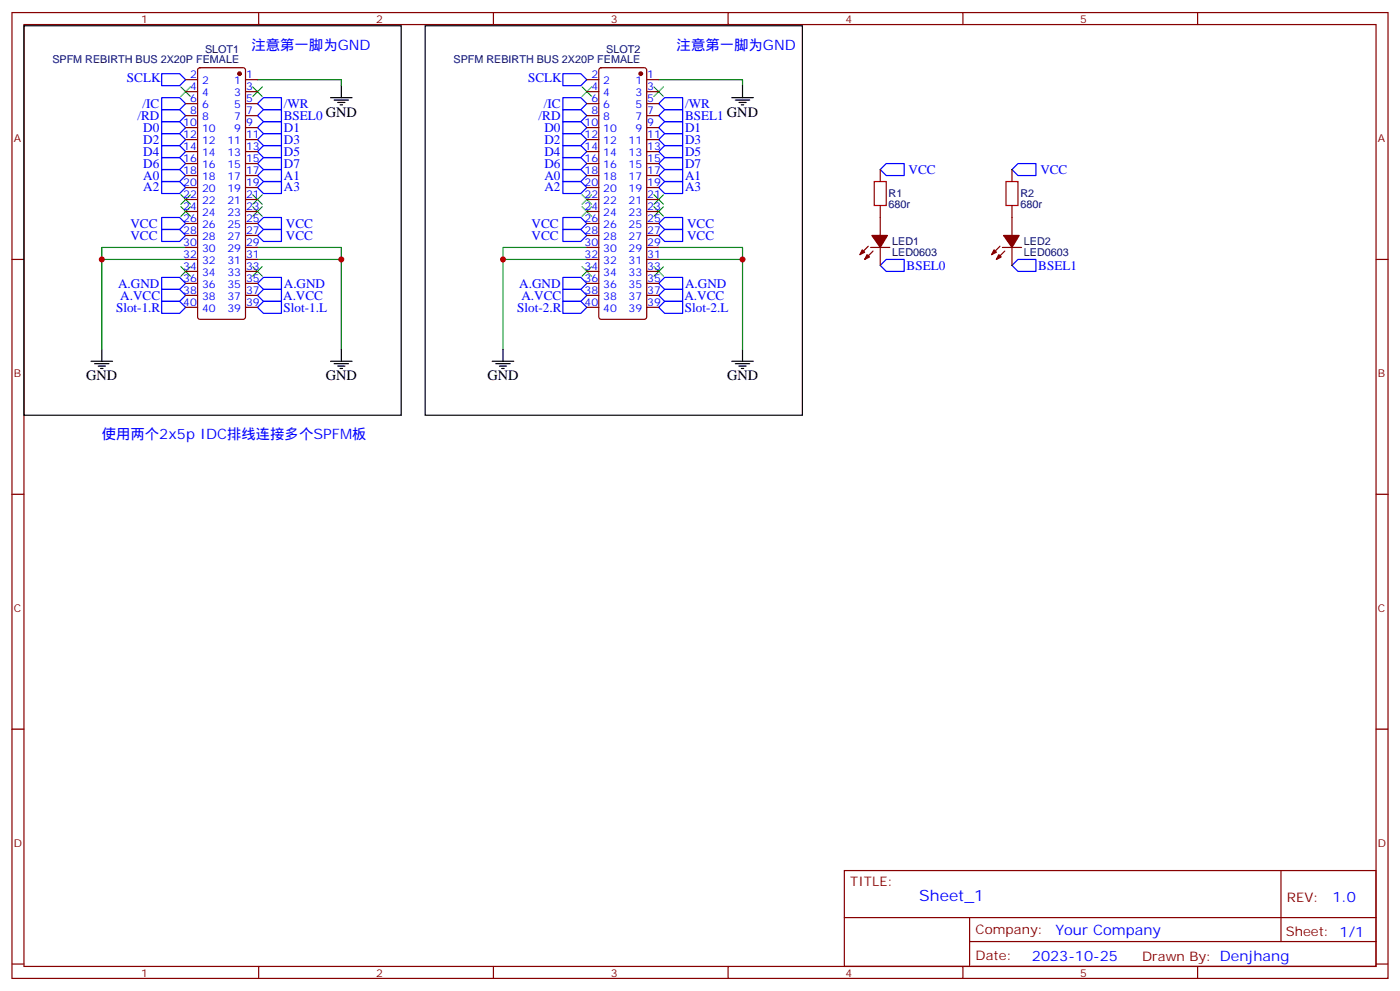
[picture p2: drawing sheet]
<svg xmlns="http://www.w3.org/2000/svg" width="412mm" height="292mm" viewBox="0 0 412 292" stroke-linecap="round" stroke-linejoin="round" font-family="sans-serif">
<g fill="none" stroke="#870000" stroke-width=".35">
<path d="M3.5 3.7h405.4v284.3h-405.4zM7.1 7.2h398.2v277.3h-398.2zM76.2 3.7v3.5M145.3 3.7v3.5M214.5 3.7v3.5M283.6 3.7v3.5M352.8 3.7v3.5M54.7 23.5h3.5M54.7 27h3.5M54.7 30.5h3.5M54.7 34h3.5M54.7 37.6h3.5"/>
<path d="M58.4 20.1l.5-.2h12.7l.5 .2 .2 .5v72.7l-.2 .5-.5 .2h-12.7l-.5-.2-.2-.5v-72.7zM72.3 23.5h3.5M72.3 27h3.5M72.3 30.5h3.5M72.3 34h3.5M72.3 37.6h3.5M172.9 23.5h3.5M172.9 27h3.5M172.9 30.5h3.5M172.9 34h3.5M172.9 37.6h3.5M176.6 20.1l.5-.2h12.7l.5 .2 .2 .5v72.7l-.2 .5-.5 .2h-12.7l-.5-.2-.2-.5v-72.7z"/>
<path d="M190.5 23.5h3.5M190.5 27h3.5M190.5 30.5h3.5M190.5 34h3.5M190.5 37.6h3.5M54.7 41.1h3.5M54.7 44.6h3.5M54.7 48.2h3.5M54.7 51.7h3.5M54.7 55.2h3.5M54.7 58.7h3.5M72.3 41.1h3.5"/>
<path d="M72.3 44.6h3.5M72.3 48.2h3.5M72.3 51.7h3.5M72.3 55.2h3.5M72.3 58.7h3.5M172.9 41.1h3.5M172.9 44.6h3.5M172.9 48.2h3.5M172.9 51.7h3.5M172.9 55.2h3.5M172.9 58.7h3.5M190.5 41.1h3.5"/>
<path d="M190.5 44.6h3.5M190.5 48.2h3.5M190.5 51.7h3.5M190.5 55.2h3.5M190.5 58.7h3.5M259.3 49.9v3.5M298.1 49.9v3.5M3.5 76.4h3.6M54.7 76.4h3.5M54.7 79.9h3.5M54.7 72.8h3.5M54.7 69.3h3.5"/>
<path d="M54.7 65.8h3.5M54.7 62.3h3.5M72.3 76.4h3.5M72.3 79.9h3.5M72.3 72.8h3.5M72.3 69.3h3.5M72.3 65.8h3.5M72.3 62.3h3.5M172.9 76.4h3.5M172.9 79.9h3.5M172.9 72.8h3.5M172.9 69.3h3.5"/>
<path d="M172.9 65.8h3.5M172.9 62.3h3.5M190.5 76.4h3.5M190.5 79.9h3.5M190.5 72.8h3.5M190.5 69.3h3.5M190.5 65.8h3.5M190.5 62.3h3.5M255.8 72.5l-2.5 2.5M256.5 72.8h5.6M257.2 73.9l-2.5 2.5M259.3 60.5v8.8"/>
<path d="M259.3 72.8v5.3M294.6 72.5l-2.5 2.5M295.3 72.8h5.6M296 73.9l-2.5 2.5M298.1 60.5v8.8M298.1 72.8v5.3M405.3 76.4h3.6M54.7 90.5h3.5M54.7 87h3.5M54.7 83.4h3.5M72.3 90.5h3.5M72.3 87h3.5"/>
<path d="M72.3 83.4h3.5M172.9 90.5h3.5M172.9 87h3.5M172.9 83.4h3.5M190.5 90.5h3.5M190.5 87h3.5M190.5 83.4h3.5M3.5 145.5h3.6M405.3 145.5h3.6M3.5 214.7h3.6M405.3 214.7h3.6M248.7 256.3h156.6v28.2h-156.6z"/>
<path d="M377.3 256.3v20.9M248.7 270.1h156.5M285.6 277.2h119.6M285.6 270.1v14.2M3.5 283.8h3.6M76.2 284.5v3.5M145.3 284.5v3.5M214.5 284.5v3.5M283.6 284.5v3.5M352.8 284.5v3.5M405.3 283.8h3.6"/>
</g>
<g fill="none" stroke="#00f" stroke-width=".35">
<path d="M47.6 28.8h5.3l1.8 1.7-1.8 1.8h-5.3zM47.6 32.3h5.3l1.8 1.7-1.8 1.8h-5.3zM47.6 35.8h5.3l1.8 1.8-1.8 1.7h-5.3zM47.6 39.3h5.3l1.8 1.8-1.8 1.8h-5.3zM47.6 21.7h5.3l1.8 1.8-1.8 1.7h-5.3zM75.8 34l1.8-1.7h5.3v3.5h-5.3zM77.6 28.8h5.3v3.5h-5.3l-1.8-1.8zM77.6 35.8h5.3v3.5h-5.3l-1.8-1.7zM77.6 39.3h5.3v3.6h-5.3l-1.8-1.8zM165.8 39.3h5.3l1.8 1.8-1.8 1.8h-5.3zM165.8 35.8h5.3l1.8 1.8-1.8 1.7h-5.3zM165.8 32.3h5.3l1.8 1.7-1.8 1.8h-5.3z"/>
<path d="M165.8 28.8h5.3l1.8 1.7-1.8 1.8h-5.3zM165.8 21.7h5.3l1.8 1.8-1.8 1.7h-5.3zM194 34l1.8-1.7h5.3v3.5h-5.3zM195.8 39.3h5.3v3.6h-5.3l-1.8-1.8zM195.8 35.8h5.3v3.5h-5.3l-1.8-1.7zM195.8 28.8h5.3v3.5h-5.3l-1.8-1.8zM47.6 42.9h5.3l1.8 1.7-1.8 1.8h-5.3zM47.6 46.4h5.3l1.8 1.8-1.8 1.7h-5.3zM47.6 49.9h5.3l1.8 1.8-1.8 1.7h-5.3zM47.6 53.4h5.3l1.8 1.8-1.8 1.8h-5.3zM77.6 42.9h5.3v3.5h-5.3l-1.8-1.8zM77.6 46.4h5.3v3.5h-5.3l-1.8-1.7z"/>
<path d="M77.6 49.9h5.3v3.5h-5.3l-1.8-1.7zM77.6 53.4h5.3v3.6h-5.3l-1.8-1.8zM165.8 53.4h5.3l1.8 1.8-1.8 1.8h-5.3zM165.8 49.9h5.3l1.8 1.8-1.8 1.7h-5.3zM165.8 46.4h5.3l1.8 1.8-1.8 1.7h-5.3zM165.8 42.9h5.3l1.8 1.7-1.8 1.8h-5.3zM195.8 53.4h5.3v3.6h-5.3l-1.8-1.8zM195.8 49.9h5.3v3.5h-5.3l-1.8-1.7zM195.8 46.4h5.3v3.5h-5.3l-1.8-1.7zM195.8 42.9h5.3v3.5h-5.3l-1.8-1.8zM259.3 49.9l1.8-1.7h5.2v3.5h-5.2zM298.1 49.9l1.8-1.7h5.3v3.5h-5.3z"/>
<path d="M47.6 64h5.3l1.8 1.8-1.8 1.8h-5.3zM47.6 67.6h5.3l1.8 1.7-1.8 1.8h-5.3zM77.6 64h5.3v3.6h-5.3l-1.8-1.8zM77.6 67.6h5.3v3.5h-5.3l-1.8-1.8zM165.8 67.6h5.3l1.8 1.7-1.8 1.8h-5.3zM165.8 64h5.3l1.8 1.8-1.8 1.8h-5.3zM195.8 67.6h5.3v3.5h-5.3l-1.8-1.8zM195.8 64h5.3v3.6h-5.3l-1.8-1.8zM261.1 76.4h5.2v3.5h-5.2l-1.8-1.8zM299.9 76.4h5.3v3.5h-5.3l-1.8-1.8zM47.6 85.2h5.3l1.8 1.8-1.8 1.7h-5.3zM47.6 88.7h5.3l1.8 1.8-1.8 1.8h-5.3z"/>
<path d="M47.6 81.7h5.3l1.8 1.7-1.8 1.8h-5.3zM75.8 87l1.8-1.8h5.3v3.5h-5.3zM75.8 90.5l1.8-1.8h5.3v3.6h-5.3zM77.6 81.7h5.3v3.5h-5.3l-1.8-1.8zM165.8 85.2h5.3l1.8 1.8-1.8 1.7h-5.3zM165.8 88.7h5.3l1.8 1.8-1.8 1.8h-5.3zM165.8 81.7h5.3l1.8 1.7-1.8 1.8h-5.3zM194 87l1.8-1.8h5.3v3.5h-5.3zM194 90.5l1.8-1.8h5.3v3.6h-5.3zM195.8 81.7h5.3v3.5h-5.3l-1.8-1.8z"/>
</g>
<g fill="none" stroke="#3c3" stroke-width=".35">
<path d="M53.3 25.6l2.8 2.8M56.1 25.6l-2.8 2.8M74.4 25.6l2.9 2.8M77.3 25.6l-2.9 2.8M171.4 25.6l2.9 2.8M174.3 25.6l-2.9 2.8M192.6 25.6l2.8 2.8M195.4 25.6l-2.8 2.8M53.3 57.3l2.8 2.8M56.1 57.3l-2.8 2.8M74.4 57.3l2.9 2.8M77.3 57.3l-2.9 2.8"/>
<path d="M171.4 57.3l2.9 2.8M174.3 57.3l-2.9 2.8M192.6 57.3l2.8 2.8M195.4 57.3l-2.8 2.8M53.3 78.5l2.8 2.8M53.3 60.9l2.8 2.8M56.1 78.5l-2.8 2.8M56.1 60.9l-2.8 2.8M74.4 78.5l2.9 2.8M74.4 60.9l2.9 2.8M77.3 78.5l-2.9 2.8M77.3 60.9l-2.9 2.8"/>
<path d="M171.4 60.9l2.9 2.8M171.4 78.5l2.9 2.8M174.3 78.5l-2.9 2.8M174.3 60.9l-2.9 2.8M192.6 60.9l2.8 2.8M192.6 78.5l2.8 2.8M195.4 60.9l-2.8 2.8M195.4 78.5l-2.8 2.8"/>
</g>
<g fill="none" stroke="#000" stroke-width=".35">
<path d="M7.1 7.6h111.1v114.6h-111.1zM125.2 7.6h111.2v114.6h-111.2zM97.4 28.8h6.3M98.4 29.5h4.3M99.5 30.2h2.1M100.2 30.9h.7M100.5 25.2v3.6M215.5 28.8h6.4M216.6 29.5h4.2M217.7 30.2h2.1M218.4 30.9h.7M218.7 25.2v3.6"/>
<path d="M26.8 106.4h6.4M27.9 107.1h4.2M28.9 107.8h2.1M29.6 108.5h.7M30 102.8v3.6M97.4 106.4h6.3M98.4 107.1h4.3M99.5 107.8h2.1M100.2 108.5h.7M100.5 102.8v3.6M145 106.4h6.3M146 107.1h4.3"/>
<path d="M147.1 107.8h2.1M147.8 108.5h.7M148.2 102.8v3.6M215.5 106.4h6.4M216.6 107.1h4.2M217.7 107.8h2.1M218.4 108.5h.7M218.7 102.8v3.6"/>
</g>
<path d="M75.8 23.5h24.7v1.7M194 23.5h24.7v1.7M30 76.4h24.7M54.7 72.8h-24.7v30M75.8 76.4h24.7M75.8 72.8h24.7v30M148.2 76.4h24.7M172.9 72.8h-24.7v30M194 72.8h24.7v30M194 76.4h24.7" fill="none" stroke="#008700" stroke-width=".35"/>
<g fill="#870000" stroke="#870000" stroke-width=".35">
<path d="M256.8 69.3h4.6l-2.1 3.5z"/>
<path d="M254 73.6l.7 .7-1.4 .7z"/>
<path d="M255.4 75l.7 .7-1.4 .7z"/>
<path d="M295.6 69.3h4.6l-2.1 3.5z"/>
<path d="M292.8 73.6l.7 .7-1.4 .7z"/>
<path d="M294.2 75l.7 .7-1.4 .7z"/>
<circle cx="70.6" cy="21.7" r=".53"/>
<circle cx="188.7" cy="21.7" r=".53"/>
</g>
<path d="M257.5 53.4h3.6v7.1h-3.6zM296.3 53.4h3.6v7.1h-3.6z" fill="none" stroke="#a10000" stroke-width=".35"/>
<g fill="#c00">
<circle cx="30" cy="76.4" r=".88"/>
<circle cx="100.5" cy="76.4" r=".88"/>
<circle cx="218.7" cy="76.4" r=".88"/>
<circle cx="148.2" cy="76.4" r=".88"/>
</g>
<text font-size="4.6" fill="#00f" x="270.8" y="265.3">Sheet_1</text>
<g font-size="4.2" fill="#00f">
<text x="74.1" y="14.6">注意第一脚为GND</text>
<text x="199.3" y="14.6">注意第一脚为GND</text>
<text x="30" y="129.3">使用两个2x5p IDC排线连接多个SPFM板</text>
<text x="392.5" y="265.6">1.0</text>
<text x="310.9" y="275.1">Your Company</text>
<text x="304" y="282.9">2023-10-25</text>
</g>
<g font-size="4.2">
<text x="25.4" y="112">GND</text>
<text x="96" y="112">GND</text>
<text x="143.6" y="112">GND</text>
<text x="214.2" y="112">GND</text>
</g>
<g font-size="3.9" fill="#00f">
<text x="37.4" y="24.3">SCLK</text>
<text x="155.6" y="24.3">SCLK</text>
<text x="40.5" y="35.3">/RD</text>
<text x="42" y="31.8">/IC</text>
<text x="83.6" y="35.3">BSEL0 GND</text>
<text x="83.6" y="31.8">/WR</text>
<text x="158.7" y="35.3">/RD</text>
<text x="160.2" y="31.8">/IC</text>
<text x="201.8" y="35.3">BSEL1 GND</text>
<text x="201.8" y="31.8">/WR</text>
<text x="42.2" y="38.8">D0</text>
<text x="83.6" y="38.7">D1</text>
<text x="160.4" y="38.8">D0</text>
<text x="201.8" y="38.7">D1</text>
<text x="42.2" y="42.3">D2</text>
<text x="42.2" y="45.8">D4</text>
<text x="83.6" y="42.3">D3</text>
<text x="83.6" y="45.8">D5</text>
<text x="160.4" y="45.8">D4</text>
<text x="160.4" y="42.3">D2</text>
<text x="201.8" y="45.8">D5</text>
<text x="201.8" y="42.3">D3</text>
<text x="42.2" y="49.3">D6</text>
<text x="42.2" y="52.9">A0</text>
<text x="83.6" y="49.3">D7</text>
<text x="83.6" y="52.8">A1</text>
<text x="160.4" y="52.9">A0</text>
<text x="160.4" y="49.3">D6</text>
<text x="201.8" y="52.8">A1</text>
<text x="201.8" y="49.3">D7</text>
<text x="267.6" y="51.2">VCC</text>
<text x="306.5" y="51.2">VCC</text>
<text x="42.2" y="56.4">A2</text>
<text x="83.6" y="56.4">A3</text>
<text x="160.4" y="56.4">A2</text>
<text x="201.8" y="56.4">A3</text>
<text x="38.4" y="67.1">VCC</text>
<text x="38.4" y="70.6">VCC</text>
<text x="84.2" y="67.1">VCC</text>
<text x="84.2" y="70.6">VCC</text>
<text x="156.6" y="70.6">VCC</text>
<text x="156.6" y="67.1">VCC</text>
<text x="202.4" y="70.6">VCC</text>
<text x="202.4" y="67.1">VCC</text>
<text x="267.1" y="79.4">BSEL0</text>
<text x="305.9" y="79.4">BSEL1</text>
<text x="34.8" y="84.7">A.GND</text>
<text x="35.4" y="88.2">A.VCC</text>
<text x="83.4" y="88.2">A.VCC</text>
<text x="83.6" y="84.7">A.GND</text>
<text x="153" y="84.7">A.GND</text>
<text x="153.6" y="88.2">A.VCC</text>
<text x="201.6" y="88.2">A.VCC</text>
<text x="201.8" y="84.7">A.GND</text>
<text x="34.2" y="91.8">Slot-1.R</text>
<text x="83.6" y="91.8">Slot-1.L</text>
<text x="152.4" y="91.8">Slot-2.R</text>
<text x="201.7" y="91.8">Slot-2.L</text>
</g>
<g font-size="3.9" fill="#800">
<text x="250.5" y="260.9">TITLE:</text>
<text x="379.1" y="265.6">REV:</text>
<text x="287.4" y="275.1">Company:</text>
<text x="378.7" y="275.7">Sheet: 1/1</text>
<text x="287.4" y="282.8">Date:</text>
<text x="336.4" y="282.8">Drawn By: Denjhang</text>
</g>
<g font-size="3.2" fill="#800">
<text x="41.6" y="6.7">1</text>
<text x="110.8" y="6.7">2</text>
<text x="179.9" y="6.7">3</text>
<text x="249.1" y="6.7">4</text>
<text x="318.2" y="6.7">5</text>
<text x="4.1" y="41.8">A</text>
<text x="405.9" y="41.8">A</text>
<text x="4.1" y="110.9">B</text>
<text x="405.9" y="110.9">B</text>
<text x="4.1" y="180.1">C</text>
<text x="405.9" y="180.1">C</text>
<text x="4.1" y="249.2">D</text>
<text x="405.9" y="249.2">D</text>
<text x="41.6" y="287.5">1</text>
<text x="110.8" y="287.5">2</text>
<text x="179.9" y="287.5">3</text>
<text x="249.1" y="287.5">4</text>
<text x="318.2" y="287.5">5</text>
</g>
<g font-size="3.2" fill="#000080">
<text x="60.4" y="15.6">SLOT1</text>
<text x="178.6" y="15.6">SLOT2</text>
<text x="15.4" y="18.7">SPFM REBIRTH BUS 2X20P FEMALE</text>
<text x="133.6" y="18.7">SPFM REBIRTH BUS 2X20P FEMALE</text>
<text x="261.8" y="58.1">R1</text>
<text x="300.6" y="58.1">R2</text>
<text x="261.8" y="61.3">680r</text>
<text x="300.6" y="61.3">680r</text>
<text x="262.8" y="75.4">LED0603</text>
<text x="262.8" y="72.3">LED1</text>
<text x="301.6" y="75.4">LED0603</text>
<text x="301.6" y="72.3">LED2</text>
</g>
<g font-size="3.2" fill="#00f">
<text x="56" y="23.1">2</text>
<text x="72.5" y="23.1">1</text>
<text x="174.2" y="23.1">2</text>
<text x="190.7" y="23.1">1</text>
<text x="56" y="26.6">4</text>
<text x="59.5" y="28.4">4</text>
<text x="59.5" y="24.9">2</text>
<text x="69" y="24.9">1</text>
<text x="69" y="28.4">3</text>
<text x="72.5" y="26.6">3</text>
<text x="174.2" y="26.6">4</text>
<text x="177.7" y="28.4">4</text>
<text x="177.7" y="24.9">2</text>
<text x="187.2" y="24.9">1</text>
<text x="187.2" y="28.4">3</text>
<text x="190.7" y="26.6">3</text>
<text x="56" y="33.7">8</text>
<text x="56" y="30.2">6</text>
<text x="59.5" y="35.5">8</text>
<text x="59.5" y="31.9">6</text>
<text x="69" y="31.9">5</text>
<text x="69" y="35.5">7</text>
<text x="72.5" y="30.2">5</text>
<text x="72.5" y="33.7">7</text>
<text x="174.2" y="33.7">8</text>
<text x="174.2" y="30.2">6</text>
<text x="177.7" y="35.5">8</text>
<text x="177.7" y="31.9">6</text>
<text x="187.2" y="31.9">5</text>
<text x="187.2" y="35.5">7</text>
<text x="190.7" y="30.2">5</text>
<text x="190.7" y="33.7">7</text>
<text x="54" y="40.7">12</text>
<text x="54" y="37.2">10</text>
<text x="59.5" y="39">10</text>
<text x="69" y="39">9</text>
<text x="72.5" y="37.2">9</text>
<text x="72.5" y="40.7">11</text>
<text x="172.2" y="40.7">12</text>
<text x="172.2" y="37.2">10</text>
<text x="177.7" y="39">10</text>
<text x="187.2" y="39">9</text>
<text x="190.7" y="37.2">9</text>
<text x="190.7" y="40.7">11</text>
<text x="54" y="47.8">16</text>
<text x="54" y="44.3">14</text>
<text x="59.5" y="46">14</text>
<text x="59.5" y="42.5">12</text>
<text x="67" y="42.5">11</text>
<text x="67" y="46">13</text>
<text x="72.5" y="44.3">13</text>
<text x="72.5" y="47.8">15</text>
<text x="172.2" y="47.8">16</text>
<text x="172.2" y="44.3">14</text>
<text x="177.7" y="46">14</text>
<text x="177.7" y="42.5">12</text>
<text x="185.2" y="42.5">11</text>
<text x="185.2" y="46">13</text>
<text x="190.7" y="44.3">13</text>
<text x="190.7" y="47.8">15</text>
<text x="54" y="51.3">18</text>
<text x="59.5" y="53.1">18</text>
<text x="59.5" y="49.6">16</text>
<text x="67" y="49.6">15</text>
<text x="67" y="53.1">17</text>
<text x="72.5" y="51.3">17</text>
<text x="172.2" y="51.3">18</text>
<text x="177.7" y="53.1">18</text>
<text x="177.7" y="49.6">16</text>
<text x="185.2" y="49.6">15</text>
<text x="185.2" y="53.1">17</text>
<text x="190.7" y="51.3">17</text>
<text x="54" y="58.4">22</text>
<text x="54" y="54.9">20</text>
<text x="59.5" y="56.6">20</text>
<text x="67" y="56.6">19</text>
<text x="72.5" y="54.9">19</text>
<text x="72.5" y="58.4">21</text>
<text x="172.2" y="58.4">22</text>
<text x="172.2" y="54.9">20</text>
<text x="177.7" y="56.6">20</text>
<text x="185.2" y="56.6">19</text>
<text x="190.7" y="54.9">19</text>
<text x="190.7" y="58.4">21</text>
<text x="54" y="65.4">26</text>
<text x="54" y="61.9">24</text>
<text x="59.5" y="63.7">24</text>
<text x="59.5" y="60.1">22</text>
<text x="67" y="60.1">21</text>
<text x="67" y="63.7">23</text>
<text x="72.5" y="61.9">23</text>
<text x="72.5" y="65.4">25</text>
<text x="172.2" y="65.4">26</text>
<text x="172.2" y="61.9">24</text>
<text x="177.7" y="63.7">24</text>
<text x="177.7" y="60.1">22</text>
<text x="185.2" y="60.1">21</text>
<text x="185.2" y="63.7">23</text>
<text x="190.7" y="61.9">23</text>
<text x="190.7" y="65.4">25</text>
<text x="54" y="69">28</text>
<text x="59.5" y="70.7">28</text>
<text x="59.5" y="67.2">26</text>
<text x="67" y="67.2">25</text>
<text x="67" y="70.7">27</text>
<text x="72.5" y="69">27</text>
<text x="172.2" y="69">28</text>
<text x="177.7" y="70.7">28</text>
<text x="177.7" y="67.2">26</text>
<text x="185.2" y="67.2">25</text>
<text x="185.2" y="70.7">27</text>
<text x="190.7" y="69">27</text>
<text x="54" y="76">32</text>
<text x="54" y="72.5">30</text>
<text x="59.5" y="77.8">32</text>
<text x="59.5" y="74.3">30</text>
<text x="67" y="74.3">29</text>
<text x="67" y="77.8">31</text>
<text x="72.5" y="72.5">29</text>
<text x="72.5" y="76">31</text>
<text x="172.2" y="76">32</text>
<text x="172.2" y="72.5">30</text>
<text x="177.7" y="77.8">32</text>
<text x="177.7" y="74.3">30</text>
<text x="185.2" y="74.3">29</text>
<text x="185.2" y="77.8">31</text>
<text x="190.7" y="72.5">29</text>
<text x="190.7" y="76">31</text>
<text x="54" y="83.1">36</text>
<text x="54" y="79.6">34</text>
<text x="59.5" y="81.3">34</text>
<text x="67" y="81.3">33</text>
<text x="72.5" y="79.6">33</text>
<text x="72.5" y="83.1">35</text>
<text x="172.2" y="83.1">36</text>
<text x="172.2" y="79.6">34</text>
<text x="177.7" y="81.3">34</text>
<text x="185.2" y="81.3">33</text>
<text x="190.7" y="79.6">33</text>
<text x="190.7" y="83.1">35</text>
<text x="54" y="86.6">38</text>
<text x="59.5" y="88.4">38</text>
<text x="59.5" y="84.8">36</text>
<text x="67" y="84.8">35</text>
<text x="67" y="88.4">37</text>
<text x="72.5" y="86.6">37</text>
<text x="172.2" y="86.6">38</text>
<text x="177.7" y="88.4">38</text>
<text x="177.7" y="84.8">36</text>
<text x="185.2" y="84.8">35</text>
<text x="185.2" y="88.4">37</text>
<text x="190.7" y="86.6">37</text>
<text x="54" y="90.1">40</text>
<text x="59.5" y="91.9">40</text>
<text x="67" y="91.9">39</text>
<text x="72.5" y="90.1">39</text>
<text x="172.2" y="90.1">40</text>
<text x="177.7" y="91.9">40</text>
<text x="185.2" y="91.9">39</text>
<text x="190.7" y="90.1">39</text>
</g>
</svg>
